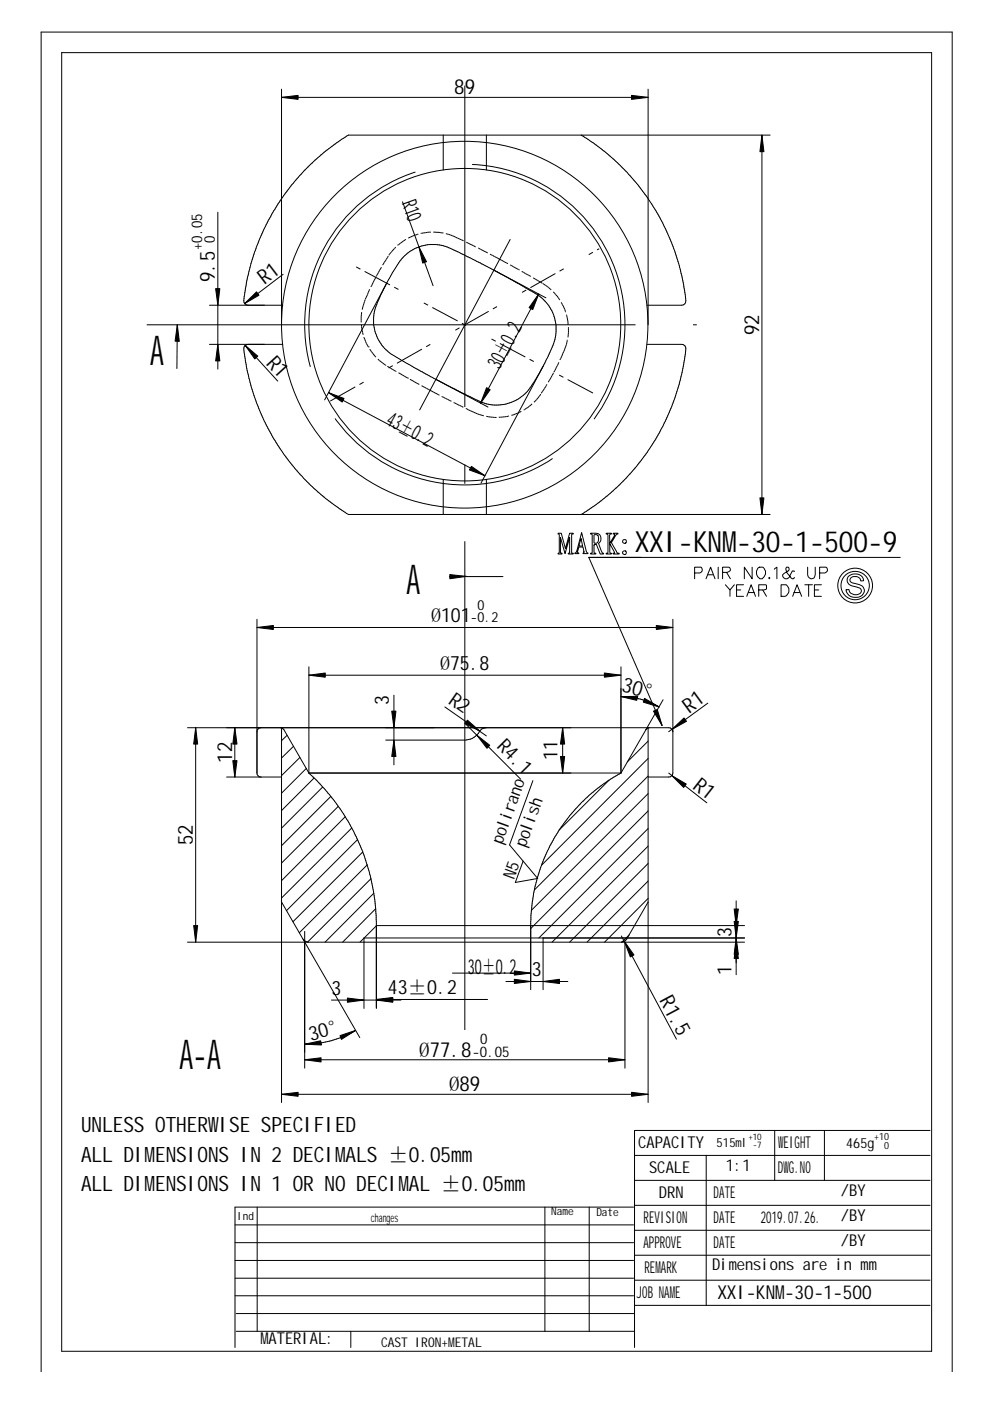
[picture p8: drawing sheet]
<svg xmlns="http://www.w3.org/2000/svg" width="210mm" height="297mm" viewBox="0 0 210 297" stroke-linecap="round" stroke-linejoin="round" font-family="sans-serif">
<g fill="none" stroke="#000" stroke-width=".21">
<path d="M13.1 11.1v275.4h184.4v-275.3h-184.4M59.7 18.9v50M137.4 18.9v50M59.7 20.6h77.7M94 28.6v7.5M103.1 28.6v7.5M123.2 28.6l2.5 1.7 4.6 3.6 2.7 2.7 2.2 2.5 2 2.8 2.3 3.5 1.6 3 1.7 4.3a40.4 40.4 0 0 1 2.6 11.4l-.2 .3-.6 .3h-7.4M161.5 28.6v80.5M163.3 28.6h-89.4l-2.5 1.7-4.6 3.6-2.4 2.4-2.5 2.8-3 4.2-2.1 3.6-2.4 5.4-1.3 4a35.5 35.5 0 0 0-1.4 7.8l.2 .3 .7 .3M46.2 45v33.3M60 58.2l-8.1 6.2M85.3 42.8l6.5 17.8"/>
<path d="M104.7 57.3l-7-3.6a11.2 11.2 0 0 0-7-1.8 9.1 9.1 0 0 0-7 5.2l-1.7 2.9M104.7 57.3l6.8 3.8a10.7 10.7 0 0 1 5.8 5.6 8.9 8.9 0 0 1 0 6.5l-2.2 4.5M104.7 57.3l11 5.8M37.6 68.9l-.1 9.2M44.4 73h15.5M44.4 64.7h15.5M52 73.2l6.9 7.6M52.6 73a.87 .87 0 0 0-.9 1 47.6 47.6 0 0 0 3.2 12.6l1.1 2.7 2 3.7 2.1 3.2 2.3 3 2 2.2 3.7 3.5 3 2.3 2.8 1.9h89.4M82 60l-1.1 2.3a10.7 10.7 0 0 0-1.6 7.1 8.8 8.8 0 0 0 5.2 6.6l7.9 4.4M82 60l-13.2 24.8M114.2 62.3l-12.3 23.2M115.1 77.7l-1.2 2.1a12.2 12.2 0 0 1-4.7 5.1 9.1 9.1 0 0 1-9.1-.6l-7.7-3.9"/>
<path d="M115.1 77.7l-13.1 24.7M137.2 73h7.4a.87 .87 0 0 1 .8 1 43.4 43.4 0 0 1-1.8 8.6l-1.2 3.6-1.9 4.3-2.3 3.9-2.5 3.5-3 3.5-2.7 2.6-3.9 3.2-2.9 1.9M69.7 83.3l33.1 17.6M92.4 80.4l11.1 5.9M94 101.7v7.4M103.1 101.7v7.4M118.3 113.1h.7l.9 3.2 .9-3.2h.7v.1l-.3 .2v3.8l.3 .1v.2h-1v-.2l.3-.1v-3.3l-1 3.5-1-3.5v3.3l.4 .1v.2h-.9v-.2l.3-.1v-3.8l-.3-.2zM123.2 114.2l.3 1.6h-.8zM123.3 112.9l1 4 .4 .5h-1.1l.1-.2a1.16 1.16 0 0 0-.1-1.2h-.9l-.3 1 .3 .4h-.8l.4-.7zM125.2 113.1a2.07 2.07 0 0 1 2 .3 1.31 1.31 0 0 1-.3 1.9l.8 1.9 .3 .1v.2h-.7l-.9-2.1-.5 .2v1.4l.1 .2 .3 .1v.2h-1.1v-.2l.4-.1v-3.8l-.4-.2zM126 113.4h.5a1.14 1.14 0 0 1-.1 1.8l-.5-.2zM128.5 113.1h1.1v.1l-.3 .1-.1 .2 .1 1.7 1-1.8-.3-.2v-.1h1v.1l-.2 .1-.4 .4-.8 1.3 1.1 1.9a.45 .45 0 0 0 .6 .4v.2h-1.3v-.2l.3-.1-1-1.9v1.7l.3 .5h-1.1v-.2l.3-.1 .1-.1v-3.6l-.1-.2-.3-.1z"/>
<path d="M132.1 114.5l.5-.1a.44 .44 0 0 1 .1 .7 .44 .44 0 0 1-.7-.1zM190.9 118.2h-66.1l15.6 35.6M54.5 131.3v32.6a.87 .87 0 0 0 .8 .8M54.5 133h88.2M98.8 122.2h-3.5h11.3M142.7 131.3v32.6a.95 .95 0 0 1-.9 .8h-4.4M147.3 121.5h1a.67 .67 0 0 0 .6-.5 .67 .67 0 0 0-.3-.7h-1.3v2.4M149.7 122.7l1-2.4 .9 2.4M150.1 121.9h1.1M152.3 120.3v2.4M153.2 121.4h1l.4-.2 .3-.3-.2-.5-.1-.1h-1.4v2.4M153.8 124l1 1.1 .9-1.1"/>
<path d="M154.1 121.4l.8 1.3M154.8 125.1v1.3M156.1 125.1h1M157.6 124h-1.4v2.4h1.4M158.3 126.4l1-2.4 .9 2.4M158.7 125.6h1.2M159.5 120.3v2.4l-1.7-2.4v2.4M160.7 120.5l.3-.2h.8a1.5 1.5 0 0 1-.2 2.4 1.25 1.25 0 0 1-1.1-1.9zM160.9 125.1l1.5-.1 .1-.9-.1-.1h-1.5v2.4M161.7 125.1l.8 1.3M163.1 122.4l-.1 .1 .1 .2 .1-.2M164.2 120.7l.5-.4v2.4"/>
<path d="M165.6 124h.9a1.24 1.24 0 0 1 .5 2l-.5 .4h-.9zM168.1 126.4l.9-2.4 1 2.4M168.3 125.6h1.2M168.4 121.2v-.1h-.4l-.4 .8a.81 .81 0 0 1-.8 .9 .81 .81 0 0 1-.9-.9l1.3-.8 .1-.3-.1-.5h-.4a2.26 2.26 0 0 0 .9 2.2l.5 .2 .2-.3M170.6 124h1.7M171.2 120.3v1.6a.81 .81 0 0 0 .8 .8 .81 .81 0 0 0 .8-.8v-1.6M171.4 124v2.4M172.7 125.1h.9M173.8 121.5h1.1a.66 .66 0 0 0 .6-.5 .66 .66 0 0 0-.4-.7h-1.3v2.4M174.2 124h-1.5v2.4h1.5M180 122.1a1.94 1.94 0 0 1 3.1 .8v.2l-.6 .1a1.24 1.24 0 0 0-1-1 1.24 1.24 0 0 0-1.3 .6l.1 .5 .5 .3a2.77 2.77 0 0 1 2.4 1.2 1.57 1.57 0 0 1-2.1 1.8 1.73 1.73 0 0 1-1.7-1.6h.6a1.42 1.42 0 0 0 1.2 1.1 1.42 1.42 0 0 0 1.4-.7 .87 .87 0 0 0-.9-.9 2.1 2.1 0 0 1-2.1-1.3 1.17 1.17 0 0 1 .4-1.1zM39.8 154.3h102a.95 .95 0 0 1 .9 .8"/>
<path d="M41.5 154.3v45.5M49.8 154.3v10.4M55.3 154.3a.87 .87 0 0 0-.8 .8M59.4 154.3h.3l.5 .4 5.3 9.2M59.7 154.3v79.5M60.9 155.9l-1.2 1.1M62.2 158.2l-2.5 2.5M65.5 143.2h66.2M65.5 141.4v22.5M83.5 147.4v14.8M94.3 149.9l8.8 6.1M98.6 153.3l11.8 11.9"/>
<path d="M103.1 154.3h-.3a2.63 2.63 0 0 0-1.7 1.5l-1.3 .9-1.2 .2h-16.8M119.3 154.3v9.6M131.7 147.7l1.6 .1 2.5 .4 2.4 .9 1.5 .8M131.7 141.4v22.5M137.4 154.3v79.5M137.4 157.1l-4.4 4.4M137.7 154.3h-.3l-.5 .4M140.6 148.4l-8.9 15.5M150.1 149.1l-8.3 6M48 164.7h11.7M63.6 160.6l-3.9 3.9M64.9 162.9l-5.2 5.3"/>
<path d="M65.5 163.9h66.2M65.5 163.9l.3 .3a42.9 42.9 0 0 1 9.7 13.2l.9 1.9a47.2 47.2 0 0 1 2.4 7.7l.7 3.7 .3 3.4v19.7M66.6 165l-6.9 6.9M68.4 166.9l-8.7 8.7M70.1 168.9l-10.4 10.4M71.7 171l-12 12M73.2 173.2l-13.5 13.5M74.6 175.5l-14.9 14.9M75.8 178l-15.1 15.1M113 165.5l-5 13.6 6 7.2-4.7 .8 1.6-4.5M129.1 165.4l-2.7 2a35.2 35.2 0 0 0-5.6 5.6l-3.2 4.4-2.4 4.9a41.4 41.4 0 0 0-2.3 8.9l-.4 4.2v14.4M129.1 165.4l-10.5 10.6"/>
<path d="M131.7 163.9l-2.6 1.5M137.4 160.8l-22.6 22.7M137.4 164.5l-24.1 24.2M137.4 168.3l-24.8 24.7M137.4 171.9l-24.9 25M137.4 175.7l-23.1 23.2M137.4 179.4l-20.3 20.4M141.8 163.9l8.1 6.3M39.8 199.8h118.1M59.6 191.2l4.6 7.9a1.43 1.43 0 0 0 1.2 .7M64.3 199.3l12 20.7M64.6 197.5v29"/>
<path d="M76.9 180.6l-14.8 14.8M77.2 198.9l-.9 .9M77.9 183.4l-14.4 14.4M78.7 186.3l-13.5 13.4M79.2 189.4l-10.3 10.4M79.6 192.7l-7 7.1M79.8 196.2h78.1M79.8 196.3l-2.6 2.6M115.1 198.9v10.9M131.7 198.4l11.7 21.9M132.5 199.8v26.7M133.4 198.2l-1.5 1.5"/>
<path d="M137.4 191.2l-4.5 7.9a1.43 1.43 0 0 1-1.2 .7M137.4 183.1l-16.6 16.7M137.4 186.8l-12.9 13M137.4 190.5l-9.2 9.3M156.1 191v15.7M157.9 198.9h-80.7v14.9M70.3 212h14.7M75.4 218.5a21.6 21.6 0 0 1-10.8 2.9M79.8 211.9h23.6M95.9 206.3h16.6M107.3 208.1h13.1M59.7 232h77.7"/>
<path d="M64.6 224.7h67.9M164.3 239.7v10.6M174.8 239.7v10.6M197.2 239.7h-62.7v46M49.8 259.7h84.5M54.5 255.9v26.4M115.5 255.9v26.4M124.9 255.9v26.4M134.3 255.9h-84.5v29.8M134.5 255.6h62.7M134.5 250.3h62.7M134.5 245h62.7"/>
<path d="M149.7 245v31.8M49.8 263.5h84.5M49.8 267.2h84.5M49.8 271h84.5M49.8 274.7h84.5M50.1 278.5h84.4M134.5 276.8h62.7M134.5 271.4h62.7M134.5 266.1h62.7M134.5 260.8h62.7M8.7 290.7v-283.9h193.2v283.9M50.1 282.3h84.4"/>
<path d="M74.4 282.3v3.4"/>
<circle cx="98.5" cy="68.8" r="38.9"/>
<circle cx="98.5" cy="68.8" r="33.1"/>
<circle cx="132.4" cy="117.2" r=".41"/>
<circle cx="181.3" cy="124.1" r="3"/>
<circle cx="181.3" cy="124.2" r="3.7"/>
</g>
<g fill="#000" stroke="#000" stroke-width=".21">
<path d="M59.7 20.6l3.5-.4v.9z" fill-rule="evenodd"/>
<path d="M133.9 20.2l3.5 .4-3.5 .5z" fill-rule="evenodd"/>
<path d="M161.5 28.6l.5 3.6h-.9z" fill-rule="evenodd"/>
<path d="M88.8 52.4l1.6 3.1-.8 .3z" fill-rule="evenodd"/>
<path d="M37.6 68.9l.4 3.5-.9-.1z" fill-rule="evenodd"/>
<path d="M46.2 73l.4 3.5h-.9z" fill-rule="evenodd"/>
<path d="M45.7 61.2h.9l-.4 3.5z" fill-rule="evenodd"/>
<path d="M52 73.2l2.7 2.3-.7 .6z" fill-rule="evenodd"/>
<path d="M51.9 64.4l2.5-2.5 .5 .7z" fill-rule="evenodd"/>
<path d="M114.2 62.3l-1.3 3.3-.7-.4z" fill-rule="evenodd"/>
<path d="M69.7 83.3l3.2 1.2-.3 .7z" fill-rule="evenodd"/>
<path d="M99.9 98.9l2.9 2-3.3-1.3z" fill-rule="evenodd"/>
<path d="M103.2 82.2l.7 .4-2 2.9z" fill-rule="evenodd"/>
<path d="M161.1 105.6h.9l-.5 3.5z" fill-rule="evenodd"/>
<path d="M54.5 133l3.5-.4v.9z" fill-rule="evenodd"/>
<path d="M95.4 121.8l3.4 .4-3.4 .5z" fill-rule="evenodd"/>
<path d="M139.1 132.6l3.6 .4-3.6 .5z" fill-rule="evenodd"/>
<path d="M41.5 154.3l.4 3.5h-.8z" fill-rule="evenodd"/>
<path d="M49.8 154.3l.4 3.5h-.8z" fill-rule="evenodd"/>
<path d="M65.5 143.2l3.5-.5v.9z" fill-rule="evenodd"/>
<path d="M83.1 150.8h.8l-.4 3.5z" fill-rule="evenodd"/>
<path d="M99.1 152.7l2.6 2.3-3.1-1.6z" fill-rule="evenodd"/>
<path d="M101.1 155.9l2.7 2.1-.5 .7z" fill-rule="evenodd"/>
<path d="M119.3 154.3l.4 3.5h-.9z" fill-rule="evenodd"/>
<path d="M128.1 142.7l3.6 .5-3.6 .4z" fill-rule="evenodd"/>
<path d="M131.7 147.7l3.5-.1-.2 .9z" fill-rule="evenodd"/>
<path d="M136.7 148.1l3 1.8-3.3-1z" fill-rule="evenodd"/>
<path d="M138.6 150.8l.8-.4 1 3.4z" fill-rule="evenodd"/>
<path d="M142.5 154.6l2.5-2.4 .5 .7z" fill-rule="evenodd"/>
<path d="M49.4 161.3h.8l-.4 3.4z" fill-rule="evenodd"/>
<path d="M83.5 156.9l.4 3.5h-.8z" fill-rule="evenodd"/>
<path d="M118.8 160.4h.9l-.4 3.5z" fill-rule="evenodd"/>
<path d="M142.5 164.5l3 1.7-.6 .7z" fill-rule="evenodd"/>
<path d="M41.1 196.2h.8l-.4 3.6z" fill-rule="evenodd"/>
<path d="M155.7 192.7h.8l-.4 3.5z" fill-rule="evenodd"/>
<path d="M155.7 195.4h.8l-.4 3.5z" fill-rule="evenodd"/>
<path d="M73.7 211.6l3.5 .4-3.5 .5z" fill-rule="evenodd"/>
<path d="M79.8 212l3.5-.4v.9z" fill-rule="evenodd"/>
<path d="M79.8 211.9l3.5-.4v.9z" fill-rule="evenodd"/>
<path d="M109.1 207.6l3.4 .5-3.4 .4z" fill-rule="evenodd"/>
<path d="M109.1 205.9l3.4 .4-3.4 .4z" fill-rule="evenodd"/>
<path d="M115.1 208.1l3.5-.5v.9z" fill-rule="evenodd"/>
<path d="M132.4 199.6l2 2.9-.8 .4z" fill-rule="evenodd"/>
<path d="M156.1 198.9l.4 3.4h-.8z" fill-rule="evenodd"/>
<path d="M156.1 199.8l.4 3.4h-.8z" fill-rule="evenodd"/>
<path d="M59.7 232l3.5-.4v.8z" fill-rule="evenodd"/>
<path d="M64.6 224.7l3.5-.4v.9z" fill-rule="evenodd"/>
<path d="M64.6 221.4l3.4-.7 .2 .9z" fill-rule="evenodd"/>
<path d="M72.1 219.6l3.3-1.1-3 1.9z" fill-rule="evenodd"/>
<path d="M129 224.3l3.5 .4-3.5 .5z" fill-rule="evenodd"/>
<path d="M133.9 231.6l3.5 .4-3.5 .4z" fill-rule="evenodd"/>
</g>
<path d="M31.1 68.9h116.6M98.6 218.4v-200.3" fill="none" stroke="#000" stroke-width=".21" stroke-dasharray="103.6 12.2 4.1 12.2" stroke-linecap="butt"/>
<g fill="none" stroke="#000" stroke-width=".21" stroke-dasharray="51.8 12.2" stroke-linecap="butt">
<path d="M88.9 87l19.3-36.3"/>
<circle cx="98.5" cy="68.8" r="34"/>
</g>
<g fill="none" stroke="#000" stroke-width=".21" stroke-dasharray="6.1 1 1" stroke-linecap="butt">
<path d="M79.1 59.9l-.1 .3M79.3 59.5l-.2 .4M79.5 59.2l-.2 .3M79.7 58.8l-.2 .4M79.8 58.4l-.1 .2M80.1 58.1l-.3 .3M80.3 57.7l-.2 .4M80.4 57.4l-.1 .3M80.6 57.1l-.2 .3M80.9 56.6v.1M80.9 56.7l-.3 .4M81.3 56l-.2 .2"/>
<path d="M81.4 55.7l-.1 .3M81.7 55.3l-.3 .4M81.9 55l-.2 .3M82.1 54.6l-.2 .4M82.3 54.3l-.2 .3M82.5 54l-.1 .1M82.8 53.6l-.3 .4M83.1 53.3l-.3 .3M83.4 53l-.3 .3M83.7 52.7l-.3 .3M83.9 52.4l-.2 .3M84.5 51.8l-.2 .2"/>
<path d="M84.9 51.6l-.4 .2M85.2 51.3l-.3 .3M85.6 51.1l-.4 .2M85.9 50.9l-.3 .2M86.1 50.7l-.2 .2M86.6 50.4l-.1 .1M87 50.3l-.4 .1M87.4 50.1l-.4 .2M87.8 49.9l-.4 .2M88.1 49.8l-.3 .1M88.6 49.7l-.5 .1M88.7 49.6l-.1 .1"/>
<path d="M89.4 49.5h-.2M89.7 49.4l-.3 .1M90.2 49.3l-.5 .1M90.6 49.3h-.4M91 49.2l-.4 .1M91.4 49.2h-.4M92.2 49.2h-.3M92.7 49.3l-.5-.1M93.1 49.3h-.4M93.5 49.3h-.4M93.9 49.4l-.4-.1M94 49.4h-.1"/>
<path d="M94.7 49.6l-.2-.1M95.1 49.7l-.4-.1M95.5 49.8l-.4-.1M95.9 50l-.4-.2M96.3 50.1l-.4-.1M96.6 50.3l-.3-.2M97 50.5l-.4-.2M97.4 50.7l-.4-.2M97.8 50.8l-.4-.1M98.2 51l-.4-.2M98.3 51.1l-.1-.1M98.9 51.4l-.1-.1"/>
<path d="M99.3 51.5l-.4-.1M99.7 51.8l-.4-.3M100 51.9l-.3-.1M100.4 52.1l-.4-.2M100.8 52.3l-.4-.2M100.9 52.4l-.1-.1M101.5 52.6h-.1M101.9 52.9l-.4-.3M102.2 53l-.3-.1M102.6 53.2l-.4-.2M103 53.4l-.4-.2M103.4 53.6l-.4-.2"/>
<path d="M104.1 54l-.2-.1M104.5 54.2l-.4-.2M104.8 54.4l-.3-.2M105.2 54.6l-.4-.2M105.6 54.8l-.4-.2M105.9 55l-.3-.2M106.3 55.1l-.4-.1M106.7 55.4l-.4-.3M107 55.6l-.3-.2M107.4 55.7l-.4-.1M107.7 55.9l-.3-.2M108.5 56.3l-.3-.1"/>
<path d="M108.8 56.5l-.3-.2M109.2 56.8l-.4-.3M109.6 57l-.4-.2M109.9 57.1l-.3-.1M110.2 57.3l-.3-.2M110.7 57.6l-.1-.1M111 57.8l-.3-.2M111.4 58l-.4-.2M111.8 58.2l-.4-.2M112.1 58.4l-.3-.2M112.5 58.6l-.4-.2M112.6 58.6h-.1"/>
<path d="M113.2 59l-.2-.1M113.5 59.2l-.3-.2M113.9 59.4l-.4-.2M114.3 59.6l-.4-.2M114.6 59.8l-.3-.2M76.6 67.2v.4M76.6 67.6v.4M76.6 68v.4M76.6 66.7v.5M76.6 68.8l.1 .4M76.7 66.2v.1M76.7 66.3l-.1 .4"/>
<path d="M76.7 69.2v.5M76.7 69.7l.1 .3M76.8 70l.1 .5M76.8 65.5v.1M76.9 70.5l.1 .4M76.9 65.1l-.1 .4M77 70.9v.1M77 64.7l-.1 .4M77.1 71.5l.1 .2M77.2 64.3l-.2 .4M77.2 71.7l.2 .3M77.3 63.9l-.1 .4"/>
<path d="M77.4 72l.1 .4M77.4 63.5l-.1 .4M77.5 72.4l.2 .4M77.6 63.1l-.2 .4M77.7 72.8l.2 .4M77.8 62.8l-.2 .3M77.9 73.2l.2 .4M77.9 62.4l-.1 .4M78.1 62l-.2 .4M78.2 61.7l-.1 .3M78.4 61.3l-.2 .4M78.4 74l.1 .2"/>
<path d="M78.5 74.2l.3 .4M78.8 74.6l.2 .3M78.8 60.6l-.2 .2M79 60.2l-.2 .4M79 74.9l.3 .4M79.3 75.3l.2 .3M79.5 75.6l.2 .1M80.1 76.1l.3 .3M80.4 76.4l.4 .3M80.8 76.7l.3 .2M81.1 76.9l.3 .3M81.4 77.2l.4 .3"/>
<path d="M81.8 77.5h.1M82.1 77.7l.4 .2M82.5 77.9l.3 .2M82.8 78.1l.4 .2M83.2 78.3l.4 .2M83.6 78.5l.3 .2M83.9 78.7l.1 .1M84.5 79l.1 .1M84.6 79.1l.4 .2M85 79.3l.3 .2M85.3 79.5l.4 .2M85.7 79.7l.4 .3"/>
<path d="M86.1 80l.3 .2M115 60.1l-.4-.3M115.3 60.3l-.2-.2M115.7 60.5l-.4-.2M116 60.7l-.3-.2M116.3 61l-.3-.3M116.7 61.3l-.4-.3M116.9 61.5l-.2-.2M116.9 80l.2-.4M117.1 79.6l.2-.3M117.3 79.3v-.3M117.4 78.9l.2-.3"/>
<path d="M117.6 62.1l-.3-.2M117.6 78.6l.2-.4M117.8 62.5l-.2-.4M117.8 78.2l.2-.4M118 77.8l.2-.3M118.1 62.8l-.3-.3M118.2 77.5l.2-.4M118.4 63.1l-.3-.3M118.4 77.1l.1-.3M118.6 63.4l-.2-.3M118.7 63.6l-.1-.2M118.7 76.3l.2-.3"/>
<path d="M118.9 76l.1-.3M119 64.2v-.1M119 75.7l.2-.4M119.2 64.5l-.2-.3M119.2 75.3l.1-.4M119.3 74.9l.2-.3M119.4 64.9l-.2-.4M119.5 74.6l.2-.4M119.6 65.3l-.2-.4M119.7 74.2l.1-.4M119.8 65.6l-.2-.3M119.8 73.8l.2-.4"/>
<path d="M119.9 66.1l-.1-.5M119.9 66.2v-.1M120 73.4l.1-.4M120.1 73l.1-.4M120.1 66.8v-.1M120.2 72.6l.1-.4M120.2 67.3l-.1-.5M120.3 72.2v-.2M120.3 67.6l-.1-.3M120.4 71.5v-.1M120.4 68.1l-.1-.5M120.4 71.4l.1-.4"/>
<path d="M120.4 68.9v-.4M120.4 68.5v-.4M120.5 71v-.4M120.5 70.6v-.5M120.5 70.1v-.4M120.5 69.7v-.3M70 85l57-32.3M86.9 80.4l.3 .1M87.2 80.5l.3 .3M87.5 80.8l.4 .2M87.9 81l.4 .2M88.3 81.2l.3 .2"/>
<path d="M88.6 81.4l.3 .1M89.4 81.8l.3 .1M89.7 81.9l.4 .3M90.1 82.2l.4 .2M90.5 82.4l.3 .1M90.8 82.5l.4 .2M91.2 82.7l.4 .3M91.6 83l.3 .1M91.9 83.1l.4 .2M92.3 83.3l.4 .2M92.7 83.5l.3 .2M93 83.7l.2 .1"/>
<path d="M93.6 84l.2 .1M93.8 84.1l.3 .2M94.1 84.3l.4 .2M94.5 84.5l.4 .2M94.9 84.7l.3 .2M95.2 84.9l.4 .1M95.6 85l.1 .1M96.2 85.3l.2 .1M96.4 85.4l.3 .2M96.7 85.6l.4 .2M97.1 85.8l.4 .2M97.5 86l.3 .1"/>
<path d="M97.8 86.1l.4 .2M98.2 86.3h.1M98.8 86.6l.2 .1M99 86.7l.3 .2M99.3 86.9l.4 .2M99.7 87.1l.4 .1M100.1 87.2l.4 .2M100.5 87.4l.3 .2M100.8 87.6l.4 .1M101.2 87.7l.4 .2M101.6 87.9l.4 .1M102 88l.4 .1"/>
<path d="M102.4 88.1h.2M103.1 88.3h.1M103.2 88.3l.4 .1M103.6 88.4h.5M104.1 88.4l.3 .1M104.4 88.5h.5M104.9 88.5h.4M105.7 88.5h.4M106.1 88.5l.4-.1M106.5 88.4h.4M106.9 88.4l.5-.1M107.4 88.3h.4"/>
<path d="M107.8 88.3l.1-.1M108.4 88h.2M108.6 88l.4-.1M109 87.9l.3-.2M109.3 87.7l.4-.1M109.7 87.6l.4-.2M110.1 87.4l.4-.2M111 86.9h.2M111.2 86.9l.3-.3M111.5 86.6l.4-.2M111.9 86.4l.3-.3M112.2 86.1l.4-.2"/>
<path d="M112.6 85.9l.2-.3M113.2 85.3l.3-.3M113.5 85l.2-.3M113.7 84.7l.3-.3M114 84.4l.3-.3M114.3 84.1l.3-.3M114.6 83.8v-.2M114.8 83.4l.2-.4M115 83l.2-.3M115.2 82.7l.2-.3M115.4 82.4l.3-.4M115.7 82l.2-.3"/>
<path d="M115.9 81.7l.1-.2M116.2 81l.3-.3M116.5 80.7l.2-.4M116.7 80.3l.2-.3M125.7 83.3l-54.3-28.9"/>
</g>
<g font-size="8.7">
<text x="31.8" y="77.3">A</text>
<text x="86.2" y="126">A</text>
<text x="38.1" y="226.7">A-A</text>
</g>
<text font-size="6.2" x="134.6" y="117">XXI-KNM-30-1-500-9</text>
<g font-size="4.5">
<text x="17.2" y="240">UNLESS OTHERWISE SPECIFIED</text>
<text x="17.2" y="246.3">ALL DIMENSIONS IN 2 DECIMALS ±0.05mm</text>
<text x="17.2" y="252.5">ALL DIMENSIONS IN 1 OR NO DECIMAL ±0.05mm</text>
</g>
<g font-size="4.4">
<text x="96.3" y="20">89</text>
<text x="85.2" y="43" transform="rotate(70 85.2 43)">R10</text>
<text x="45.6" y="59.8" transform="rotate(-90 45.6 59.8)">9.5</text>
<text x="56.1" y="60.4" transform="rotate(-37 56.1 60.4)">R1</text>
<text x="161" y="71.1" transform="rotate(-90 161 71.1)">92</text>
<text x="56.3" y="77.1" transform="rotate(48 56.3 77.1)">R1</text>
<text x="105.9" y="78.5" transform="rotate(-62 105.9 78.5)">30±0.2</text>
<text x="81.7" y="89.9" transform="rotate(28 81.7 89.9)">43±0.2</text>
<text x="131.7" y="146.5" transform="rotate(15 131.7 146.5)">30°</text>
<text x="146.1" y="151.3" transform="rotate(-36 146.1 151.3)">R1</text>
<text x="49.2" y="161.7" transform="rotate(-90 49.2 161.7)">12</text>
<text x="146.7" y="167" transform="rotate(38 146.7 167)">R1</text>
<text x="40.9" y="179.2" transform="rotate(-90 40.9 179.2)">52</text>
<text x="99.2" y="206.5">30±0.2</text>
<text x="139.7" y="212.1" transform="rotate(62 139.7 212.1)">R1.5</text>
<text x="88.9" y="224">Ø77.8</text>
<text x="95.2" y="231.3">Ø89</text>
</g>
<g font-size="4.2">
<text x="91.4" y="131.9">Ø101</text>
<text x="93.3" y="142">Ø75</text>
<text x="99.6" y="142">.8</text>
<text x="82.5" y="149.5" transform="rotate(-90 82.5 149.5)">3</text>
<text x="94.9" y="149" transform="rotate(35 94.9 149)">R2</text>
<text x="105.2" y="158.5" transform="rotate(45 105.2 158.5)">R4.1</text>
<text x="118.2" y="161.2" transform="rotate(-90 118.2 161.2)">11</text>
<text x="155.1" y="198.6" transform="rotate(-90 155.1 198.6)">3</text>
<text x="112.8" y="207">3</text>
<text x="155.1" y="206.7" transform="rotate(-90 155.1 206.7)">1</text>
<text x="70.3" y="210.9">3</text>
<text x="82.2" y="210.8">43±0.2</text>
<text x="65.9" y="220.7" transform="rotate(-15 65.9 220.7)">30°</text>
</g>
<text font-size="4.1" x="152.1" y="275.4">XXI-KNM-30-1-500</text>
<g font-size="3.6">
<text x="106.5" y="179.2" transform="rotate(-70 106.5 179.2)">polirano</text>
<text x="111.4" y="179.7" transform="rotate(-70 111.4 179.7)">polish</text>
<text x="109" y="186.6" transform="rotate(-70 109 186.6)">N5</text>
</g>
<g font-size="3.5">
<text x="135.3" y="243.4">CAPACITY</text>
<text x="165" y="243.4">WEIGHT</text>
<text x="137.6" y="248.7">SCALE</text>
<text x="153.9" y="248.2">1:1</text>
<text x="164.9" y="248.7">DWG.NO</text>
<text x="139.7" y="254">DRN</text>
<text x="151.3" y="254">DATE</text>
<text x="178.3" y="253.6">/BY</text>
<text x="136.4" y="259.4">REVISION</text>
<text x="151.3" y="259.3">DATE</text>
<text x="161.3" y="259.3">2019.07.26.</text>
<text x="178.3" y="258.9">/BY</text>
<text x="136.4" y="264.7">APPROVE</text>
<text x="136.7" y="269.9">REMARK</text>
<text x="151" y="269.3">Dimensions are in mm</text>
<text x="151.3" y="264.6">DATE</text>
<text x="178.3" y="264.2">/BY</text>
<text x="135" y="275.2">JOB NAME</text>
<text x="55.2" y="285">MATERIAL:</text>
</g>
<g font-size="3.1">
<text x="42.8" y="53" transform="rotate(-90 42.8 53)">+0.05</text>
<text x="45.6" y="51.4" transform="rotate(-90 45.6 51.4)">0</text>
<text x="101.8" y="221.3">0</text>
<text x="100.2" y="224.1">-0.05</text>
</g>
<g font-size="3">
<text x="99.8" y="131.9">-0.2</text>
<text x="101.3" y="129.3">0</text>
<text x="179.4" y="243.5">465g</text>
</g>
<text font-size="2.8" x="80.8" y="285.6">CAST IRON+METAL</text>
<text font-size="2.7" x="151.9" y="243.3">515ml</text>
<text font-size="2.5" x="78.7" y="259.2">changes</text>
<g font-size="2.4">
<text x="116.9" y="257.7">Name</text>
<text x="126.4" y="257.7">Date</text>
<text x="50.3" y="258.6">Ind</text>
</g>
<g font-size="2.1">
<text x="185.4" y="241.7">+10</text>
<text x="187.5" y="243.5">0</text>
</g>
<g font-size="1.9">
<text x="158.7" y="241.7">+10</text>
<text x="159.6" y="243.3">-7</text>
</g>
</svg>
